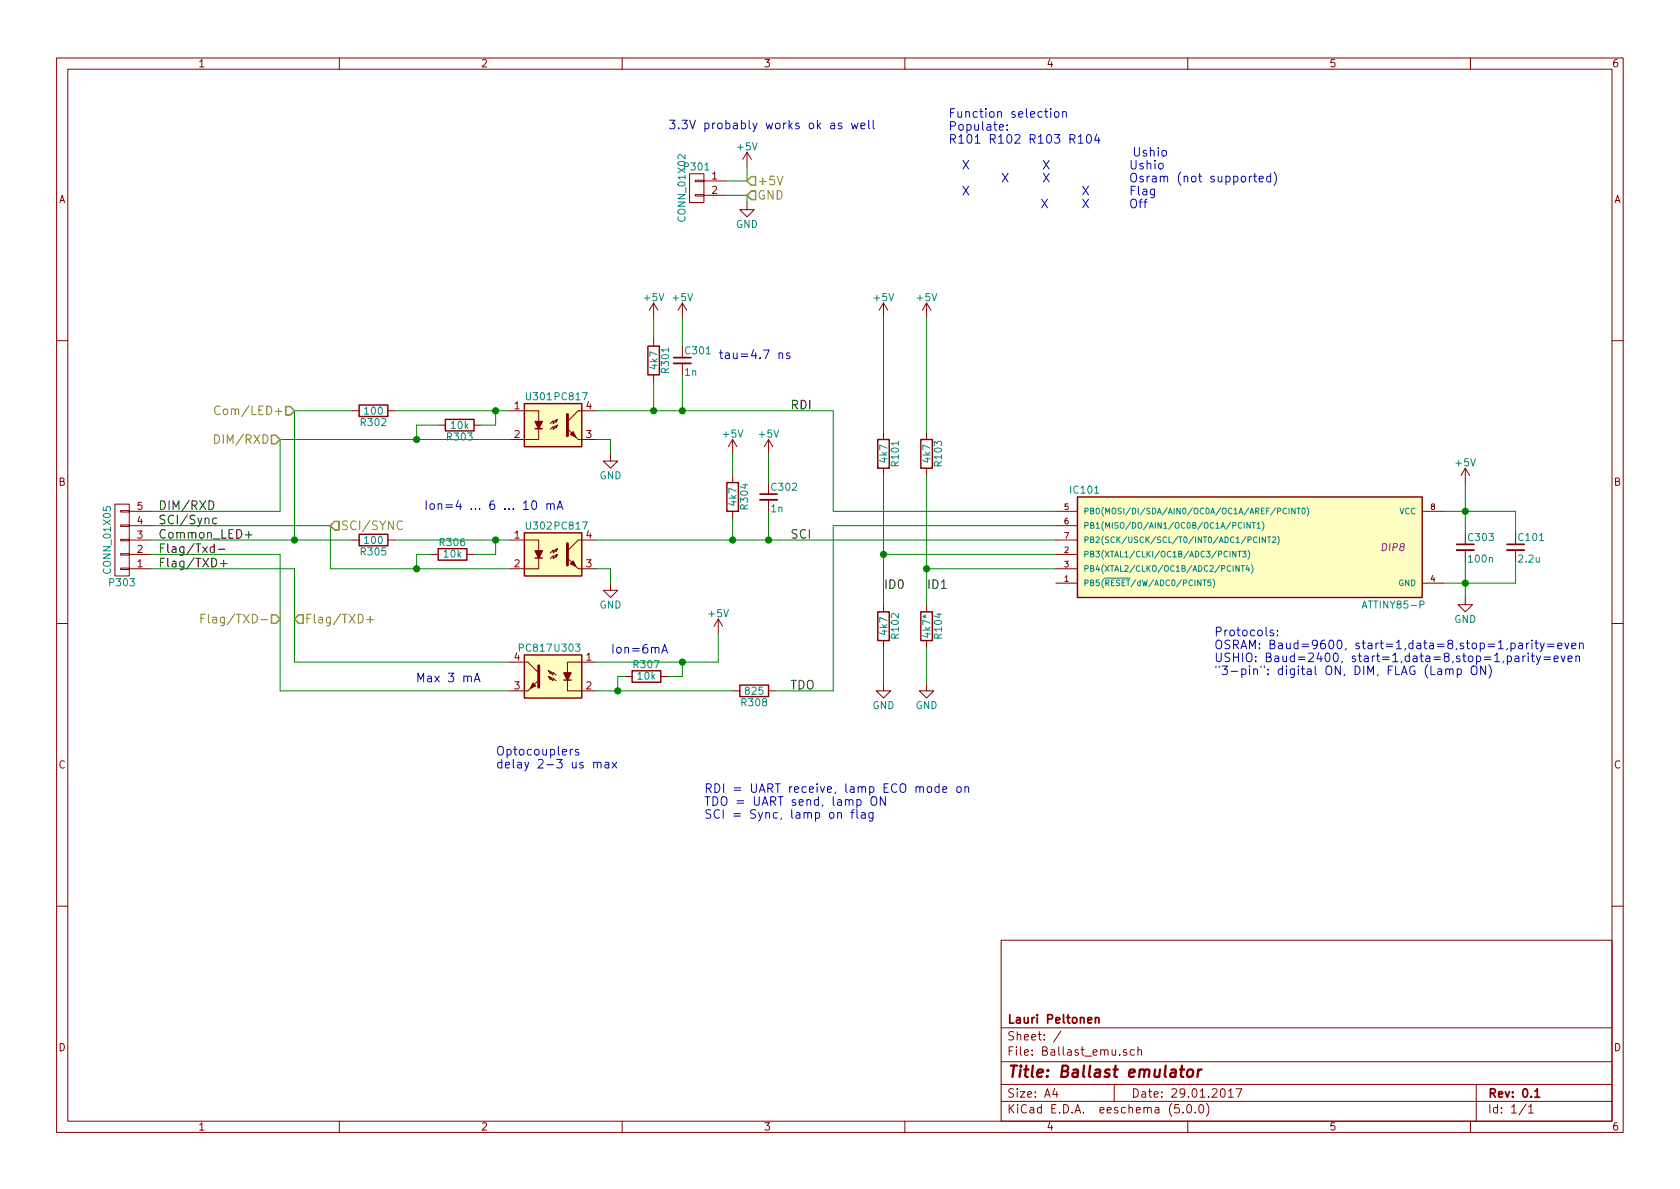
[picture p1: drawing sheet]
<svg xmlns="http://www.w3.org/2000/svg" width="297mm" height="210mm" viewBox="0 0 297 210" stroke-linecap="round" stroke-linejoin="round" font-family="sans-serif">
<g fill="none" stroke="#840000" stroke-width=".18">
<path d="M10 10.3h277v189.9h-277zM12 12.2h273v186.1h-273zM60 10.3v1.9M110 10.3v1.9M160 10.3v1.9M210 10.3v1.9M260 10.3v1.9M121.9 30.7h2.6v5.1h-2.6zM122.9 34.4h1.6v.3h-1.6zM122.9 31.9h1.6v.2h-1.6zM124.5 32h3.8M124.5 34.5h3.8"/>
<path d="M132.1 35.8v1.3h1.2l-1.2 1.2-1.3-1.2h1.3M132.1 26.9l-.8 1.3M132.1 26.9v2.6M132.1 26.9l.7 1.3M115.6 53.6v2.5M115.6 59.9v1.3M115.6 53.6l-.8 1.3M115.6 53.6l.7 1.3M120.6 53.6v2.5M120.6 53.6l-.7 1.3M120.6 53.6l.8 1.3M156.2 53.6v2.5"/>
<path d="M156.2 53.6l-.8 1.3M156.2 53.6l.8 1.3M163.8 53.6v2.5M163.8 53.6l-.7 1.3M163.8 53.6l.8 1.3M10 60.2h2M62.2 72.6h1.3M68.6 72.6h1.2M77.5 75.2h1.2M83.8 75.2h1.3M90.2 72.6h5v1.9M95.2 75.8v1.9h-5"/>
<path d="M98.1 74.4l.5-.2-.3 .5zM98.6 74.2l-.8 .7v-.5l-.5 .5M98.6 75.2l-.3 .5-.2-.3 .5-.2-.8 .7v-.5l-.5 .5M102.2 77.7h3.2M105.4 72.6h-3.2l-1.9 1.9M115.6 66.3v1.3M120.6 61.2v2M120.6 64.3v2M129.5 77.7v2.6M129.5 77.7l-.7 1.3M129.5 77.7l.8 1.3M135.9 77.7v2.6"/>
<path d="M135.9 77.7l-.8 1.3M135.9 77.7l.8 1.3M156.2 76.4v1.3M163.8 76.4v1.3M285 60.2h2M20.3 89.1h2.6v12.7h-2.6zM21.3 90.3h1.6v.2h-1.6zM21.3 92.8h1.6v.3h-1.6zM21.3 95.4h1.6v.2h-1.6zM21.3 97.9h1.6v.3h-1.6zM22.9 95.5h3.8M22.9 98h3.8"/>
<path d="M22.9 93h3.8M22.9 90.4h3.8M62.2 95.5h1.3M68.6 95.5h1.2M76.2 98h1.3M82.5 98h1.3M90.2 95.5h5v1.9M95.2 98.7v1.9h-5M98.1 97.3l.5-.3-.3 .5zM98.6 97l-.8 .8v-.5l-.5 .5M98.6 98l-.3 .5-.2-.2 .5-.3-.8 .8v-.5l-.5 .5M105.4 95.5h-3.2l-1.9 1.9"/>
<path d="M107.9 80.3v1.2h1.3l-1.3 1.3-1.2-1.3h1.2M129.5 84.1v1.2M129.5 90.4v1.3M135.9 85.3v2.1M135.9 88.4v2M156.2 82.8v1.3M163.8 82.8v1.3M186.7 95.5h3.8M186.7 98h3.8M186.7 93h3.8M186.7 90.4h3.8M251.5 90.4h3.8"/>
<path d="M259.1 82.8v2.5M259.1 94.2v2.1M259.1 97.3v2M259.1 82.8l-.8 1.3M259.1 82.8l.7 1.3M268 94.2v2.1M268 97.3v2M10 110.3h2M21.3 100.5h1.6v.2h-1.6zM22.9 100.6h3.8M90.2 117.1h3.1l1.9 1.9M97 118.6l.8 .8v-.5l.5 .5"/>
<path d="M97 118.6l.5 .3-.2 .2zM97 119.6l.3 .5 .2-.2-.5-.3 .8 .8v-.5l.5 .5M102.2 100.6h3.2M105.4 117.1h-5.1v1.9M107.9 103.1v1.3h1.3l-1.3 1.3-1.2-1.3h1.2M110.5 119.6h1.3M116.8 119.6h1.3M127 109.5l-.8 1.2M127 109.5v2.5M127 109.5l.8 1.2M156.2 106.9v1.3M156.2 113.3v1.2"/>
<path d="M163.8 106.9v1.3M163.8 113.3v1.2M186.7 100.6h3.8M186.7 103.1h3.8M251.5 103.1h3.8M259.1 105.7v1.2h1.2l-1.2 1.3-1.3-1.3h1.3M285 110.3h2M90.2 122.2h3.1M100.3 120.3v1.9h5.1M129.5 122.2h1.3M135.9 122.2h1.3M156.2 120.9v1.3h1.3l-1.3 1.2-1.3-1.2h1.3"/>
<path d="M163.8 120.9v1.3h1.3l-1.3 1.2-1.2-1.2h1.2M10 160.2h2M177 166.3h108v32h-108zM285 160.2h2M60 198.3v1.9M110 198.3v1.9M160 198.3v1.9M177 194.8h108M177 191.8h108M177 187.8h108M177 181.8h108M186.5 192.5l-.4 1h1"/>
<path d="M186.8 193v1M187.6 182.3l-1.3 2M197 191.8v3M199.2 185.7l-.4-.1-.2 .2 .1 .2 .5 .2v.3h-.6M200.6 185.7l-.5-.1-.3 .3 .1 .6 .2 .1 .5-.1M201.2 185.7l.2-.1 .4 .1v.9M201.2 185.1v1.5M208.5 195.3h-.8v.7l.2-.1 .5 .1 .1 .2v.5l-.2 .1-.6-.1M209.2 196.7v.1M210 195.5l.3-.2a.94 .94 0 0 1 0 1.5 .82 .82 0 0 1-.3-1.3zM210 198.3v1.9M211.3 196.7v.1"/>
<path d="M212.2 195.4l.1-.1a.8 .8 0 0 1 .5 .8 .8 .8 0 0 1-.5 .7 1 1 0 0 1-.1-1.4zM213.3 195.1a1.71 1.71 0 0 1 0 2.3M217.2 193l.4-.5v1.5M217.2 194h.9M218.5 192.5h1.1l-.7 1.5M260 198.3v1.9M261 191.8v6.5M269.8 195.2l-1.2 2M270.3 195.8l.4-.5v1.5M270.3 196.8h.8"/>
</g>
<path d="M119.1 63.2h3.1M134.4 87.4h3M257.6 96.3h3M266.4 96.3h3.1M193.7 179.9v1M193.7 180.1l.2-.2 .3 .1 .1 .9M271.4 193l.4-.5v1.5M271.4 194h.8" fill="none" stroke="#840000" stroke-width=".3"/>
<path d="M208.6 189.1h.8M209 188.4l-.2 1.8 .1 .1 .3 .1M210 189.3a.53 .53 0 0 1 .6-.2 .53 .53 0 0 1 .4 .4l-.1 .6a.54 .54 0 0 1-.5 .4 .54 .54 0 0 1-.5-.4zM211.9 189.1l-.2 1.3M212.4 189.1a.54 .54 0 0 0-.6 .4" fill="none" stroke="#840000" stroke-width=".41"/>
<g fill="#ffffc2" stroke="#ffffc2" stroke-width=".18">
<path d="M92.7 71.4h10.2v7.6h-10.2z"/>
<path d="M92.7 94.2h10.2v7.6h-10.2z"/>
<path d="M92.7 115.8h10.2v7.6h-10.2z"/>
<path d="M190.5 87.9h61v17.8h-61z"/>
</g>
<g fill="none" stroke="#840000" stroke-width=".25">
<path d="M63.5 71.6h5.1v2.1h-5.1zM78.7 74.2h5.1v2h-5.1zM92.7 71.4h10.2v7.6h-10.2zM94.6 75.8h1.3M114.6 61.2h2v5.1h-2zM155.2 77.7h2v5.1h-2zM162.8 77.7h2v5.1h-2zM63.5 94.5h5.1v2h-5.1zM77.5 97h5v2.1h-5zM92.7 94.2h10.2v7.6h-10.2zM94.6 98.7h1.3M128.5 85.3h2.1v5.1h-2.1z"/>
<path d="M190.5 87.9h61v17.8h-61zM92.7 115.8h10.2v7.6h-10.2zM111.8 118.6h5v2h-5zM155.2 108.2h2v5.1h-2zM162.8 108.2h2v5.1h-2zM99.7 120.3h1.3M130.8 121.2h5.1v2h-5.1z"/>
</g>
<g fill="#840000" stroke="#840000" stroke-width=".18">
<path d="M100.3 75.8l1.9 1.9z"/>
<path d="M100.8 76.8l.5-.5 .6 1z"/>
<path d="M100.3 98.7l1.9 1.9z"/>
<path d="M100.8 99.7l.5-.5 .6 1z"/>
<path d="M93.3 122.2l1.9-1.9z"/>
<path d="M94.2 120.8l.5 .5-1 .5z"/>
</g>
<path d="M100.3 73.3v3.8M100.3 96.1v3.8M95.2 117.7v3.8" fill="none" stroke="#840000" stroke-width=".51"/>
<g fill="#840000" stroke="#840000" stroke-width=".25">
<path d="M94.6 74.5h1.3l-.7 1.3z"/>
<path d="M94.6 97.4h1.3l-.7 1.3z"/>
<path d="M99.7 119h1.3l-.7 1.3z"/>
</g>
<g fill="none" stroke="#008400" stroke-width=".18">
<path d="M128.3 34.5h3.8v1.3M132.1 29.5v2.5h-3.8M115.6 56.1v3.8M120.6 56.1v5.1M156.2 56.1v20.3M163.8 56.1v20.3M62.2 72.6h-10.1v22.9M69.8 72.6h20.4M77.5 75.2h-3.8v2.5M87.6 72.6v2.6h-2.5M90.2 77.7h-40.7v12.7h-22.8M105.4 72.6h41.9v17.8h39.4"/>
<path d="M105.4 77.7h2.5v2.6M115.6 67.6v5M120.6 66.3v6.3M26.7 95.5h35.5M26.7 93h31.7v7.6h31.8M26.7 98h22.8v24.2h40.7M69.8 95.5h20.4M76.2 98h-2.5v2.6M87.6 95.5v2.5h-3.8M105.4 95.5h81.3M129.5 80.3v3.8M129.5 91.7v3.8"/>
<path d="M135.9 80.3v5M135.9 90.4v5.1M156.2 98h30.5M156.2 84.1v22.8M163.8 84.1v22.8M186.7 93h-39.4v29.2h-10.1M255.3 90.4h12.7v3.8M259.1 85.3v8.9M259.1 99.3v6.4M268 99.3v3.8h-12.7M26.7 100.6h25.4v16.5h38.1M105.4 100.6h2.5v2.5"/>
<path d="M110.5 119.6h-1.3v2.6M120.6 117.1v2.5h-2.5M127 112v5.1h-21.6M156.2 114.5v6.4M163.8 100.6h22.9M163.8 114.5v6.4M105.4 122.2h24.1"/>
</g>
<g fill="#008400" stroke="#008400" stroke-width=".25">
<circle cx="115.6" cy="72.6" r=".51"/>
<circle cx="120.7" cy="72.6" r=".51"/>
<circle cx="129.5" cy="95.5" r=".51"/>
<circle cx="135.9" cy="95.5" r=".51"/>
<circle cx="52.1" cy="95.5" r=".51"/>
<circle cx="259.1" cy="90.4" r=".51"/>
<circle cx="259.1" cy="103.1" r=".51"/>
<circle cx="73.7" cy="100.6" r=".51"/>
<circle cx="87.6" cy="95.5" r=".51"/>
<circle cx="87.6" cy="72.6" r=".51"/>
<circle cx="73.7" cy="77.7" r=".51"/>
<circle cx="109.2" cy="122.2" r=".51"/>
<circle cx="120.7" cy="117.1" r=".51"/>
<circle cx="156.2" cy="98" r=".51"/>
<circle cx="163.8" cy="100.6" r=".51"/>
</g>
<path d="M119.1 64.3h3.1M134.4 88.4h3M257.6 97.3h3M266.4 97.3h3.1" fill="none" stroke="#840000" stroke-width=".33"/>
<g fill="none" stroke="#0000c2" stroke-width=".18">
<path d="M185.8 19.2v.1M185.8 19.7v1M186.5 19.9l.4-.2 .3 .3v.4l-.3 .3h-.3l-.2-.3zM187.9 19.9l.2-.2 .4 .1v.9M187.9 19.7v1M148.8 21.8h-.4l-.2 .2 .1 .2 .5 .1v.4h-.6M150.5 21.8l.3 1 .3-.8 .3 .8 .3-1M152.2 22.3l.7-.2v-.3h-.5l-.2 .2 .1 .7h.6M153.6 21.3v1.2l.2 .3M154.4 21.3v1.2l.2 .3M170.3 28.4l1 1.5M170.3 32.9l1 1.6"/>
<path d="M171.3 28.4l-1 1.5M171.3 32.9l-1 1.6M176.7 22.5l.7-.1v-.3l-.5-.1-.2 .2 .1 .8h.6M178.1 22.9v.1M178.1 22.1v.1M184.2 35.2l1 1.5M184.5 28.4l1 1.5M184.5 30.7l1 1.5M185.2 35.2l-1 1.5M185.5 28.4l-1 1.5M185.5 30.7l-1 1.5M190.6 24.2l.5-.4v1.5"/>
<path d="M190.6 25.3h.9M191.4 32.9l1.1 1.6M191.4 35.2l1.1 1.5M192.2 23.9l.3-.1a.82 .82 0 0 1 .6 .6 .82 .82 0 0 1-.4 .8l-.2 .1-.3-.3-.1-.6zM192.5 32.9l-1.1 1.6M192.5 35.2l-1.1 1.5M193.9 23.7l-.4 1.1h1M194.3 24.3v1M200 28.4v1.2l.3 .3 .4-.1 .2-.2v-1.2M200 30.9a.53 .53 0 0 1 .9 0 1.04 1.04 0 0 1-.3 1.3 .53 .53 0 0 1-.7-.5zM200 35.4a.53 .53 0 0 1 .9 0 1.04 1.04 0 0 1-.3 1.3 .53 .53 0 0 1-.7-.5zM200 33.6h.5"/>
<path d="M200.6 26.1v1.2l.3 .3h.3l.2-.3v-1.2M200.7 32.9h-.7v1.6M201.3 32.9v1.3l.2 .3M201.4 35.7h.6M202 35.2l-.4 .2v1.3M202.1 29a.37 .37 0 0 0-.6 .1l.1 .2 .6 .3-.2 .3-.5-.1M202.1 31.2a.37 .37 0 0 0-.6 .2l.1 .2 .6 .3-.2 .3-.5-.1M202.1 33.5h.6l.1 1M202.3 35.7h.5M202.7 26.7l-.4-.1-.2 .2 .1 .2 .5 .2v.3h-.6M202.8 33.8l-.5 .1a.3 .3 0 0 0-.3 .3 .3 .3 0 0 0 .3 .3l.5-.1M202.8 29l.2-.1 .4 .1 .1 .9"/>
<path d="M202.8 35.2l-.3 .2v1.3M202.8 28.4v1.5M202.8 31.2v1M203.3 31.2h-.3l-.2 .2M203.4 26.7h.1a.37 .37 0 0 1 .6 .1v.8M203.4 26.1v1.5M203.8 31.2h.5l.1 1M204.1 33.4v1.3l-.3 .3-.3-.1M204.1 33.5l-.4-.1-.2 .2v.7a.48 .48 0 0 0 .6 .1M204.2 28.4v.1M204.2 28.9v1M204.4 31.5l-.5 .1a.31 .31 0 0 0-.2 .3 .31 .31 0 0 0 .2 .3l.5-.1"/>
<path d="M204.8 26.1v.1M204.8 26.6v1M204.9 29l.3-.1 .4 .1 .1 .6-.2 .2-.3 .1-.3-.2zM205.2 31.3l.2-.1h.3l.1 1M205.2 31.2v1M205.5 26.7l.2-.1 .5 .1v.6l-.1 .2-.4 .1-.2-.1zM205.8 31.4l.2-.2h.4l.1 1M208.8 30.4a1.78 1.78 0 0 0 0 2.4M209.4 31.3l.2-.1h.3l.1 1M209.4 31.2v1M210.7 31.3l.2-.1 .5 .1 .1 .6-.2 .2-.4 .1-.2-.2zM211.9 31.2h.6"/>
<path d="M212.1 30.7v1.2l.4 .3M214.7 31.2a.37 .37 0 0 0-.6 .2v.2l.6 .3-.2 .3-.4-.1M215.4 31.2l.1 .9 .3 .1 .2-.2M216 31.2v1M216.8 31.2h.4l.2 .1v.7a.48 .48 0 0 1-.6 .1M216.8 31.2v1.5M218.1 31.2h.5l.2 .1v.7a.48 .48 0 0 1-.7 .1M218.1 31.2v1.5M219.6 31.2h.4l.2 .2v.5l-.2 .3-.4-.1-.1-.2zM220.9 31.2v1M221.3 31.2l-.4 .2M221.6 31.2h.6"/>
<path d="M221.8 30.7v1.2l.4 .3M222.6 31.7l.8-.2-.1-.3h-.4l-.3 .2 .1 .7h.6M224.7 31.2h-.5l-.2 .2v.5l.1 .2h.6M224.7 30.7v1.5M225.2 30.4a1.78 1.78 0 0 1 0 2.4M137.7 62.5l.2-.1 .4 .1 .1 .9M137.7 62.4v1M139.6 62.5a.37 .37 0 0 0-.6 .1l.1 .2 .6 .3-.2 .3-.5-.1M94.2 88.7l.3-.1a.97 .97 0 0 1 0 1.5 .84 .84 0 0 1-.3-1.4zM96.7 89.2l.2-.1h.4v1M96.7 89.1v1M97.3 89.3l.3-.2h.3l.1 1"/>
<path d="M98.5 90.1l.5-1.5 .5 1.5M98.7 89.7h.7M117 115.5l.5-1.5 .5 1.5M117.2 115.1h.7M225.1 111.5a.37 .37 0 0 0-.5 .1v.3l.6 .2-.2 .3h-.4M225.9 112.3v.1M225.9 111.5v.1M254.3 118.4h.5l.1 .9M254.9 118.6l-.5 .1a.31 .31 0 0 0-.2 .3 .31 .31 0 0 0 .2 .3l.5-.1M255.6 118.4h.1a.37 .37 0 0 1 .6 .1v.8M255.6 118.3v1M256.3 118.5l.2-.2 .4 .1v.9"/>
<path d="M257.7 118.4l.4-.1 .2 .1v.7a.48 .48 0 0 1-.6 .1M257.7 118.3v1.5M260.2 118a.53 .53 0 0 1 .9 0 1.04 1.04 0 0 1-.3 1.3 .53 .53 0 0 1-.7-.5zM262.7 117.8v1.5l-.9-1.5v1.5M263.2 117.5a1.78 1.78 0 0 1 0 2.4M267.9 116.1h.6l.1 .9M268.6 113.8h.5l.1 .9M268.6 116.4h-.6a.3 .3 0 0 0-.2 .3 .3 .3 0 0 0 .2 .3l.6-.1M269.2 114.1h-.5a.31 .31 0 0 0-.2 .3 .31 .31 0 0 0 .2 .3l.5-.1M269.3 116v1M269.7 116l-.4 .3M269.9 113.7v1"/>
<path d="M270.2 115.5v.1M270.2 116v1M270.4 113.7l-.5 .3M270.7 116h.6M270.9 113.2v.1M270.9 113.7v1M270.9 115.5v1.3l.4 .2M271.4 113.7h.6M271.6 113.2v1.3l.1 .1 .3 .1M271.7 116l.3 1M272.3 113.7l.4 1M272.4 116l-.5 1.4-.2 .1"/>
<path d="M273 116.2h1.1M273 116.6h1.1M273 113.7l-.5 1.4-.2 .1M273.6 113.9h1.2M273.6 114.3h1.2M274.8 116.5l.7-.1-.1-.3-.4-.1-.2 .2 .1 .7h.5M275.4 114.2l.8-.1-.1-.3-.4-.1-.3 .2 .1 .7h.6M276 116l.4 1 .3-1M276.7 113.7l.3 1 .4-1M277.2 116.5l.8-.1-.1-.3-.4-.1-.3 .2 .1 .7h.6M277.9 114.2l.7-.1v-.3l-.5-.1-.2 .2 .1 .7h.6M278.6 116.1l.2-.1 .4 .1 .1 .9"/>
<path d="M278.6 116v1M279.3 113.8l.2-.1 .4 .1v.9M279.3 113.7v1M73.9 120.6v-1.6l.5 1.1 .5-1.1v1.6M101.3 132.5l-.3 .1-.2 .2M102.3 132.6a.37 .37 0 0 0-.6 .1l.1 .2 .6 .3-.3 .3-.4-.1M105 134.9l.2-.1 .3 .1 .1 .9M105 134.8v1M105.6 135a.36 .36 0 0 1 .3-.2 .36 .36 0 0 1 .4 .2v.8M107 134.9h.6v.9M107.6 135.1l-.5 .1a.31 .31 0 0 0-.2 .3 .31 .31 0 0 0 .2 .3l.5-.1M108.2 134.8l.8 1"/>
<path d="M109 134.8l-.8 1M164 139.2l.2-.1 .5 .1v.6l-.1 .2-.4 .1-.2-.1zM166 139.2l-.4-.1-.2 .1v.8a.48 .48 0 0 0 .6 0M166 138.6v1.5M166.7 139.6l.7-.1-.1-.3-.4-.1-.2 .2 .1 .7h.5M169.2 139.2l.5-.1 .3 .3v.4l-.3 .3-.4-.1-.1-.2zM170.6 139.2l.2-.1 .4 .1 .1 .9M170.6 139.1v1M148.1 143.8h.1a.37 .37 0 0 1 .6 .1v.8M150.4 143.7h.6M151 143.2l-.4 .2v1.3M151.5 143.2v1.3l.2 .2"/>
<path d="M152.3 143.8h.6l.1 .9M153 144l-.5 .1a.3 .3 0 0 0-.3 .3 .3 .3 0 0 0 .3 .3l.5-.1M154.1 141.1a.53 .53 0 0 1 .5-.2 .53 .53 0 0 1 .4 .5v.5a.51 .51 0 0 1-.5 .5 .51 .51 0 0 1-.5-.5zM154.4 143.7v1.2l-.3 .3-.4-.1M154.4 143.8l-.5-.1-.2 .1v.7a.48 .48 0 0 0 .7 .1M156.5 140.9v1.5l-.8-1.5v1.5"/>
</g>
<path d="M36.9 88.6a.77 .77 0 0 1 .9 .7 .77 .77 0 0 1-.9 .8zM37.9 96.8l-.5-.1-.2 .1v.8a.48 .48 0 0 0 .7 0M37.9 96.2v1.5M38.3 91.7l-.4-.1-.3 .3 .1 .7h.6M38.6 97.1h1.2M39 99.7h1.1M39.5 99.1v1.1M43.4 94.6h1.2M44 94v1.2" fill="none" stroke="#000" stroke-width=".18"/>
<path d="M137.4 31.2l.5 1.5 .5-1.5M37.9 76.9a.77 .77 0 0 1 .9 .7 .77 .77 0 0 1-.9 .8zM38.9 71.9a.62 .62 0 0 0-.8 0 .62 .62 0 0 0-.2 .8 .56 .56 0 0 0 .3 .6 .56 .56 0 0 0 .7-.1M71.1 92.2a.62 .62 0 0 0-.7 .1 .62 .62 0 0 0-.2 .7 .56 .56 0 0 0 .3 .6 .56 .56 0 0 0 .6-.1M35.5 109.3h.5M36.3 108.6h-.8v1.6M36.9 108.6v1.3l.2 .3M64.9 109.6h1.1M65.5 109v1.2" fill="none" stroke="#848400" stroke-width=".18"/>
<path d="M132.8 31.2h.8v1.6h-.8l-.7-.8zM132.8 33.8h.8v1.5h-.8l-.7-.8zM48 77h.8l.7 .7-.7 .8h-.8zM50.5 71.9h.8l.8 .7-.8 .8h-.8zM59.2 92.2h.7v1.5h-.7l-.8-.7zM48 108.7h.8l.7 .8-.7 .7h-.8zM52.8 108.7h.8v1.5h-.8l-.7-.7z" fill="none" stroke="#848400" stroke-width=".25"/>
<g fill="none" stroke="#008484" stroke-width=".18">
<path d="M217.5 97.5v1M218.5 97.5v1l-.5-1v1M218.9 97.5h.6M219.2 97.5v1M219.5 92.5a.47 .47 0 0 0-.6 .4 .47 .47 0 0 0 .6 .5v-.1M219.7 97.5h.6l-.3 .4 .3 .1v.4l-.2 .1-.4-.1M220 92.4v1M220.5 100l-.2 .7h.7M220.6 97.3a1.13 1.13 0 0 1 0 1.6M220.6 95.5l.5-.1 .1-.4-.6-.1v1.1M221.1 92.4v1l-.6-1v1M221.2 99.9a1.13 1.13 0 0 1 0 1.5"/>
<path d="M221.4 92.4h.6M221.7 92.4v1M222.2 92.7l.4-.3v1M222.2 95a.46 .46 0 0 0-.6 .4 .46 .46 0 0 0 .6 .5M222.2 93.4h.6M222.7 94.9v1.1M223.2 92.2a1.13 1.13 0 0 1 0 1.6M223.7 94.9v1.1l-.5-1.1v1.1M224.1 94.9h.6M224.4 94.9v1.1M225 95l.3-.1 .3 .3-.7 .8h.7M225.9 90.4l.5-.1v-.4h-.5v1"/>
<path d="M225.9 94.8a1.2 1.2 0 0 1 0 1.5M227.5 89.9a.46 .46 0 0 0-.7 .5 .46 .46 0 0 0 .7 .4M227.9 89.9v1M229 89.9v1l-.6-1v1M229.3 89.9h.6M229.6 89.9v1M230.3 89.9h.1a.55 .55 0 0 1 .4 .5 .55 .55 0 0 1-.4 .5l-.2-.2zM231.1 89.7a1.2 1.2 0 0 1 0 1.6M212.7 102.6h.6M213 102.6v1M214.1 102.6h-.5l-.1 .4h.5l.1 .5-.2 .1-.4-.1M214.5 102.4a1.13 1.13 0 0 1 0 1.6"/>
<path d="M218 100v1M219.1 100v1l-.6-1v1M219.5 100h.5M219.7 100v1M220.8 100.3v.7"/>
</g>
<text font-size="2.8" fill="#840000" x="178" y="190.5">Title: Ballast emulator</text>
<g font-size="2.1" fill="#0000c2">
<text x="118.1" y="22.9">3.3V probably works ok as well</text>
<text x="167.6" y="20.8">Function selection</text>
<text x="167.6" y="23.1">Populate:</text>
<text x="167.6" y="25.4">R101 R102 R103 R104</text>
<text x="176.7" y="32.3">X</text>
<text x="127" y="63.5">tau=4.7 ns</text>
<text x="74.9" y="90.2">Ion=4 ... 6 ... 10 mA</text>
<text x="214.6" y="112.5">Protocols:</text>
<text x="107.9" y="115.6">Ion=6mA</text>
<text x="214.6" y="114.8">OSRAM: Baud=9600, start=1,data=8,stop=1,parity=even</text>
<text x="214.6" y="117.1">USHIO: Baud=2400, start=1,data=8,stop=1,parity=even</text>
<text x="214.6" y="119.4">&quot;3-pin&quot;: digital ON, DIM, FLAG (Lamp ON)</text>
<text x="75.2" y="120.6">Max 3 mA</text>
<text x="87.6" y="133.6">Optocouplers</text>
<text x="87.6" y="135.9">delay 2-3 us max</text>
<text x="124.5" y="140.2">RDI = UART receive, lamp ECO mode on</text>
<text x="124.5" y="142.5">TDO = UART send, lamp ON</text>
<text x="124.5" y="144.8">SCI = Sync, lamp on flag</text>
</g>
<g font-size="2.1" fill="#848400">
<text x="133.9" y="32.8">+5V</text>
<text x="133.9" y="35.3">GND</text>
<text x="39.5" y="73.4">Com/LED+</text>
<text x="38.8" y="78.5">DIM/RXD</text>
<text x="60.2" y="93.7">SCI/SYNC</text>
<text x="37.8" y="110.2">Flag/TXD-</text>
<text x="53.8" y="110.2">Flag/TXD+</text>
</g>
<g font-size="2.1">
<text x="139.7" y="72.4">RDI</text>
<text x="27.9" y="95.2">Common_LED+</text>
<text x="27.9" y="92.7">SCI/Sync</text>
<text x="27.9" y="90.2">DIM/RXD</text>
<text x="139.7" y="95.2">SCI</text>
<text x="27.9" y="97.8">Flag/Txd-</text>
<text x="27.9" y="100.3">Flag/TXD+</text>
<text x="156.2" y="104.1">ID0</text>
<text x="163.8" y="104.1">ID1</text>
<text x="139.7" y="121.9">TDO</text>
</g>
<g font-size="2.1" fill="#840000">
<text x="178" y="184">Sheet: /</text>
<text x="178" y="181">Lauri Peltonen</text>
<text x="178" y="186.7">File: Ballast_emu.sch</text>
<text x="178" y="196.9">KiCad E.D.A. eeschema (5.0.0)</text>
<text x="178" y="194.1">Size: A4</text>
<text x="200" y="194.1">Date: 29.01.2017</text>
<text x="263" y="194.1">Rev: 0.1</text>
<text x="263" y="196.9">Id: 1/1</text>
</g>
<g font-size="1.8" fill="#840000">
<text x="35" y="11.9">1</text>
<text x="85" y="11.9">2</text>
<text x="135" y="11.9">3</text>
<text x="185" y="11.9">4</text>
<text x="235" y="11.9">5</text>
<text x="285" y="11.9">6</text>
<text x="10.4" y="35.9">A</text>
<text x="125.9" y="31.7">1</text>
<text x="125.9" y="34.3">2</text>
<text x="285.4" y="35.9">A</text>
<text x="91" y="72.4">1</text>
<text x="91" y="77.5">2</text>
<text x="103.7" y="77.5">3</text>
<text x="103.7" y="72.4">4</text>
<text x="10.4" y="85.9">B</text>
<text x="285.4" y="85.9">B</text>
<text x="24.3" y="95.2">3</text>
<text x="24.3" y="92.7">4</text>
<text x="24.3" y="90.2">5</text>
<text x="91" y="95.2">1</text>
<text x="103.7" y="95.2">4</text>
<text x="24.3" y="100.3">1</text>
<text x="24.3" y="97.8">2</text>
<text x="91" y="100.3">2</text>
<text x="103.7" y="100.3">3</text>
<text x="91" y="116.8">4</text>
<text x="103.7" y="116.8">1</text>
<text x="91" y="121.9">3</text>
<text x="103.7" y="121.9">2</text>
<text x="10.4" y="135.9">C</text>
<text x="285.4" y="135.9">C</text>
<text x="10.4" y="185.9">D</text>
<text x="285.4" y="185.9">D</text>
<text x="35" y="199.9">1</text>
<text x="85" y="199.9">2</text>
<text x="135" y="199.9">3</text>
<text x="185" y="199.9">4</text>
<text x="235" y="199.9">5</text>
<text x="285" y="199.9">6</text>
</g>
<g font-size="1.8" fill="#008484">
<text x="130.5" y="26.6">+5V</text>
<text x="121.1" y="30.1">P301</text>
<text x="121.2" y="38.9" transform="rotate(-90 121.2 38.9)">CONN_01X02</text>
<text x="130.1" y="40.3">GND</text>
<text x="114" y="53.3">+5V</text>
<text x="119" y="53.3">+5V</text>
<text x="154.6" y="53.3">+5V</text>
<text x="162.2" y="53.3">+5V</text>
<text x="116.3" y="65.2" transform="rotate(-90 116.3 65.2)">4k7</text>
<text x="118.3" y="65.8" transform="rotate(-90 118.3 65.8)">R301</text>
<text x="121.3" y="62.7">C301</text>
<text x="93.1" y="70.8">U301 PC817</text>
<text x="121.1" y="66.5">1n</text>
<text x="63.9" y="75.4">R302</text>
<text x="64.6" y="73.3">100</text>
<text x="79.2" y="77.9">R303</text>
<text x="79.8" y="75.9">10k</text>
<text x="127.9" y="77.4">+5V</text>
<text x="134.3" y="77.4">+5V</text>
<text x="156.9" y="81.7" transform="rotate(-90 156.9 81.7)">4k7</text>
<text x="158.9" y="82.3" transform="rotate(-90 158.9 82.3)">R101</text>
<text x="164.5" y="81.7" transform="rotate(-90 164.5 81.7)">4k7</text>
<text x="166.5" y="82.3" transform="rotate(-90 166.5 82.3)">R103</text>
<text x="257.5" y="82.5">+5V</text>
<text x="106" y="84.8">GND</text>
<text x="130.2" y="89.4" transform="rotate(-90 130.2 89.4)">4k7</text>
<text x="132.3" y="90" transform="rotate(-90 132.3 90)">R304</text>
<text x="136.6" y="86.8">C302</text>
<text x="189.4" y="87.3">IC101</text>
<text x="93.1" y="93.6">U302 PC817</text>
<text x="136.4" y="90.6">1n</text>
<text x="259.7" y="95.7">C303</text>
<text x="268.6" y="95.7">C101</text>
<text x="19.6" y="101.1" transform="rotate(-90 19.6 101.1)">CONN_01X05</text>
<text x="63.9" y="98.2">R305</text>
<text x="64.6" y="96.2">100</text>
<text x="77.9" y="96.6">R306</text>
<text x="78.5" y="98.6">10k</text>
<text x="259.8" y="99.5">100n</text>
<text x="268.6" y="99.5">2.2u</text>
<text x="19.5" y="103.7">P303</text>
<text x="106" y="107.6">GND</text>
<text x="241.3" y="107.6">ATTINY85-P</text>
<text x="125.4" y="109.1">+5V</text>
<text x="156.9" y="112.2" transform="rotate(-90 156.9 112.2)">4k7</text>
<text x="158.9" y="112.8" transform="rotate(-90 158.9 112.8)">R102</text>
<text x="164.5" y="112.5" transform="rotate(-90 164.5 112.5)">4k7*</text>
<text x="166.5" y="112.8" transform="rotate(-90 166.5 112.8)">R104</text>
<text x="257.1" y="110.2">GND</text>
<text x="91.9" y="115.2">PC817 U303</text>
<text x="112.2" y="118.2">R307</text>
<text x="112.8" y="120.2">10k</text>
<text x="131.2" y="124.9">R308</text>
<text x="131.9" y="122.9">825</text>
<text x="154.3" y="125.4">GND</text>
<text x="161.9" y="125.4">GND</text>
</g>
<text font-size="1.8" fill="#840084" x="244.4" y="97.5">DIP8</text>
<g font-size="1.4" fill="#840000">
<text x="188.2" y="90.2">5</text>
<text x="188.2" y="92.7">6</text>
<text x="188.2" y="95.2">7</text>
<text x="253" y="90.2">8</text>
<text x="188.2" y="97.8">2</text>
<text x="188.2" y="100.3">3</text>
<text x="188.2" y="102.9">1</text>
<text x="253" y="102.9">4</text>
</g>
<g font-size="1.4" fill="#008484">
<text x="191.5" y="90.9">PB0(MOSI/DI/SDA/AIN0/OC0A/OC1A/AREF/PCINT0)</text>
<text x="191.5" y="93.5">PB1(MISO/DO/AIN1/OC0B/OC1A/PCINT1)</text>
<text x="247.4" y="90.9">VCC</text>
<text x="191.5" y="98.5">PB3(XTAL1/CLKI/OC1B/ADC3/PCINT3)</text>
<text x="191.5" y="101.1">PB4(XTAL2/CLKO/OC1B/ADC2/PCINT4)</text>
<text x="191.5" y="96">PB2(SCK/USCK/SCL/T0/INT0/ADC1/PCINT2)</text>
<text x="191.5" y="103.6">PB5(RESET/dW/ADC0/PCINT5)</text>
<text x="247.3" y="103.6">GND</text>
</g>
</svg>
